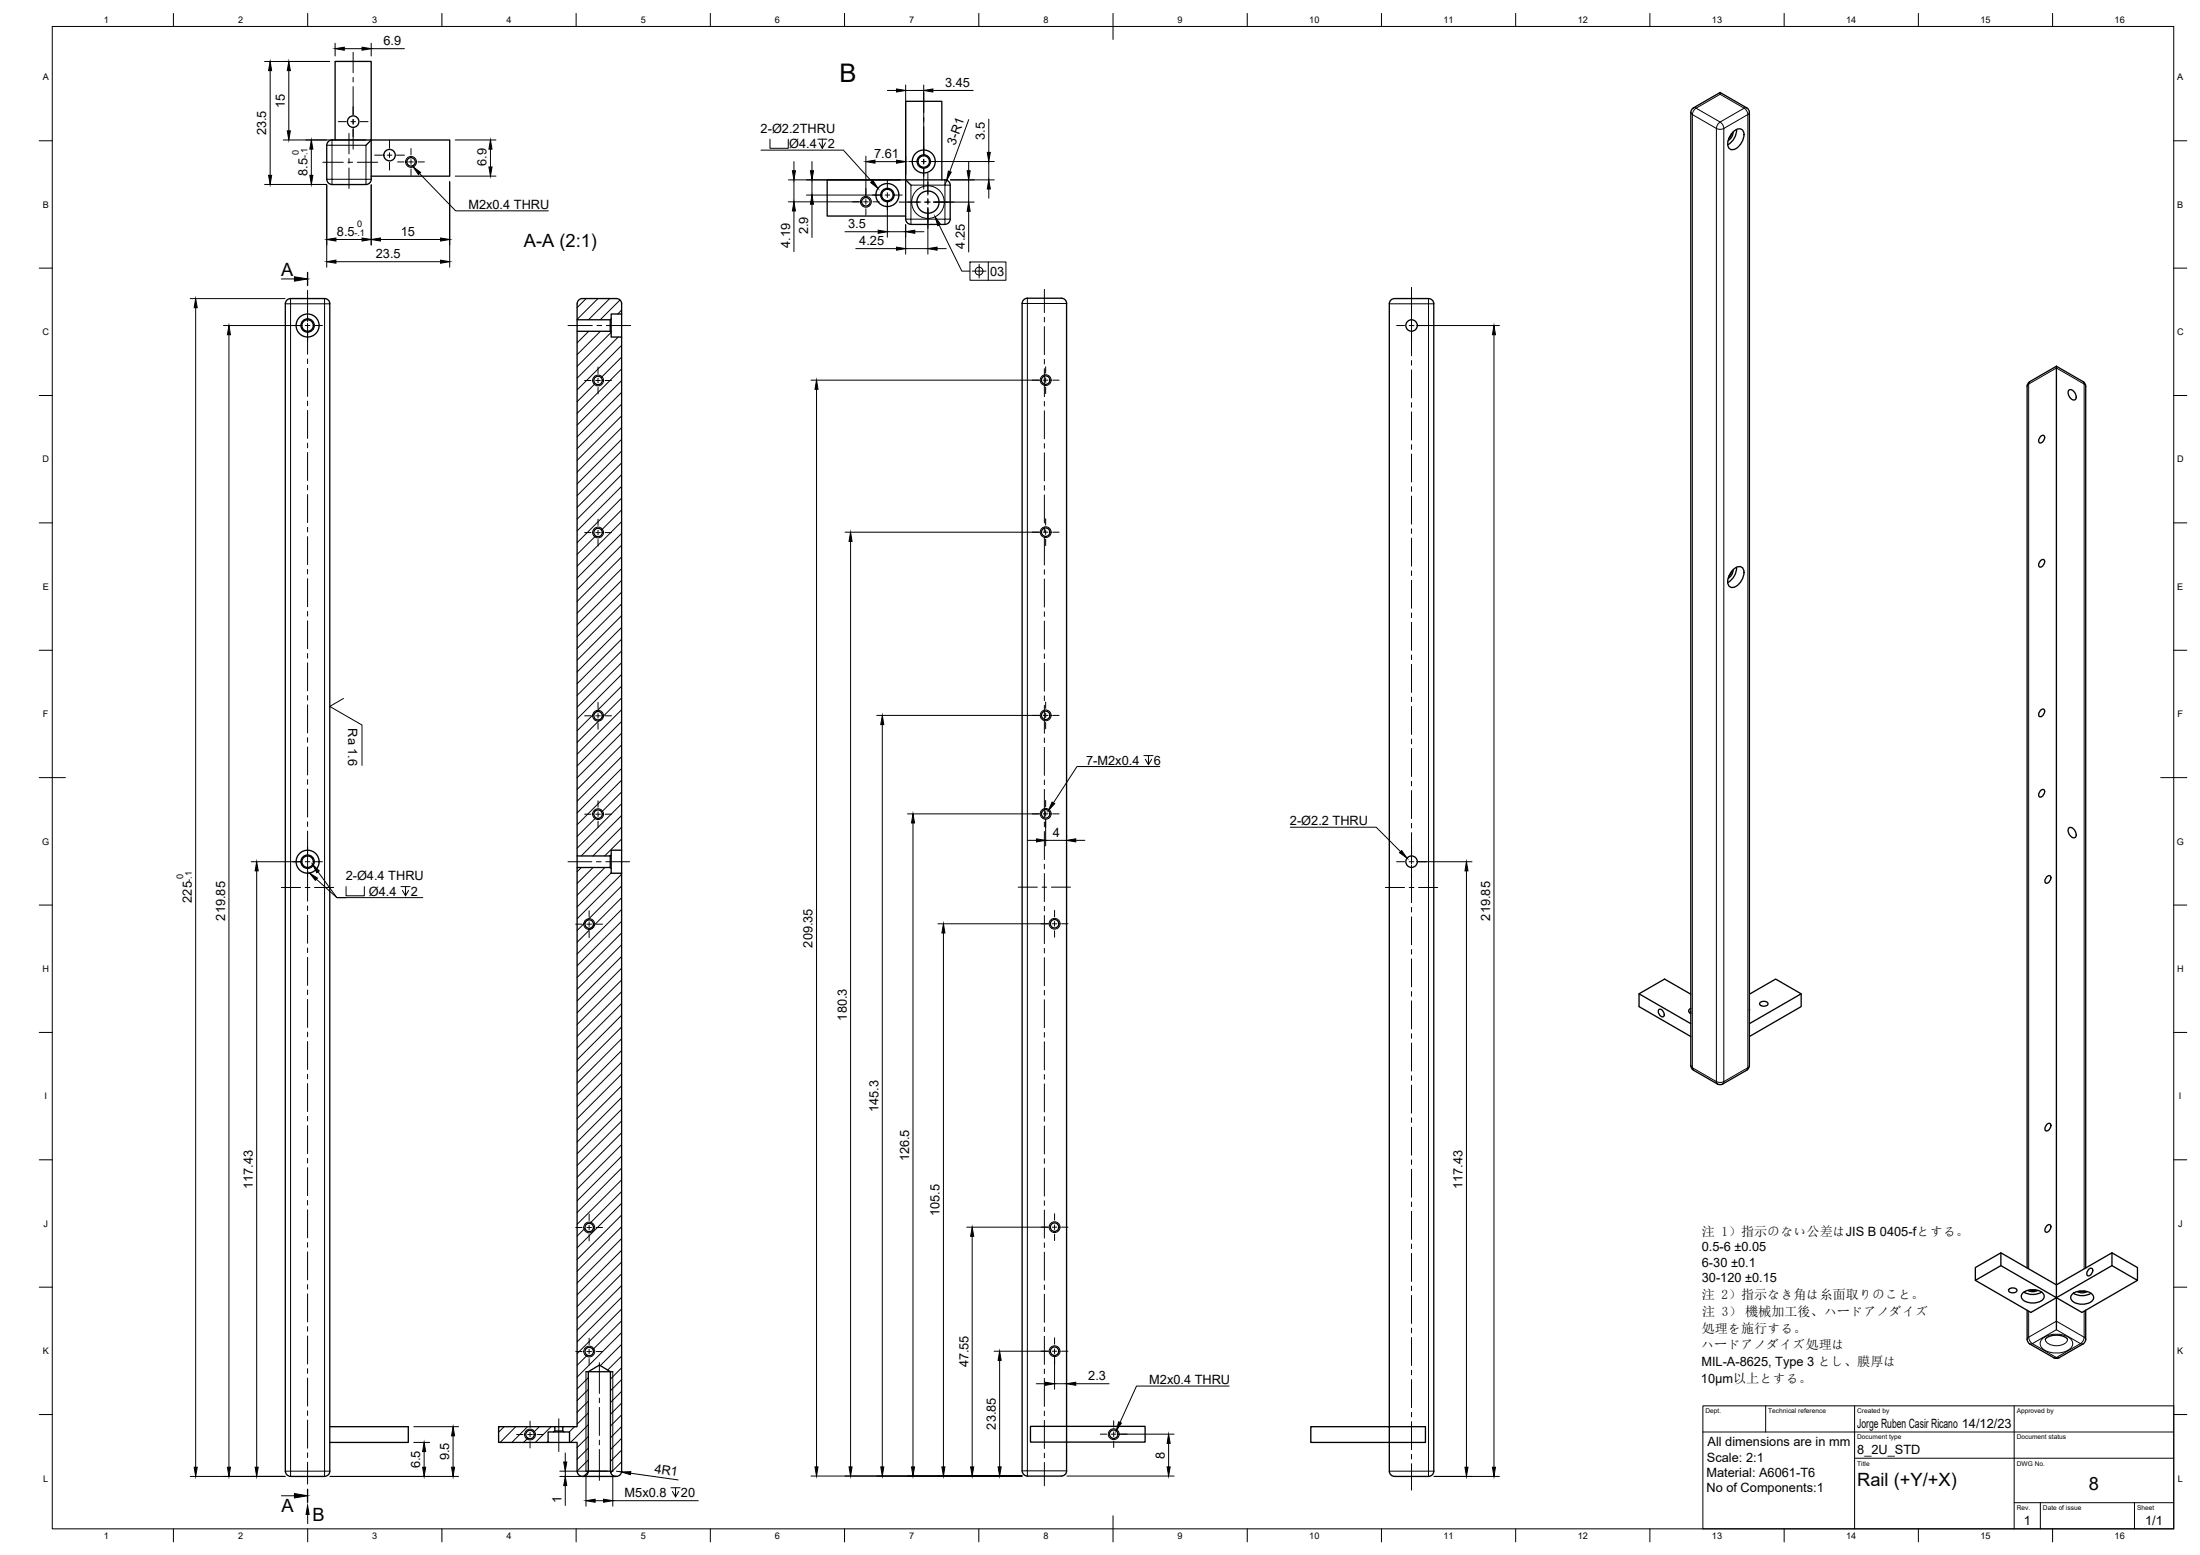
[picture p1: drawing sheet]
<svg xmlns="http://www.w3.org/2000/svg" width="841mm" height="594mm" viewBox="0 0 841 594" stroke-linecap="round" stroke-linejoin="round" font-family="sans-serif">
<!-- layer: Visible -->
<g fill="none" stroke="#000" stroke-width=".51">
<path d="M657.6 35.3v.7M657.6 35.3l-10.2 5.9-.8 .9-.2 .9M657.6 35.3l10.2 5.9 .8 .9 .2 .9M128.1 53.5v-30h13.8v45l-.6 1.4-1.4 .6M141.9 53.5h-15l-1.4 .6-.6 1.4v13l.6 1.4 1.4 .6M141.9 53.5l-2 2M141.9 53.5h30v13.8h-30M646.4 43v364.1l.2 .8 .8 .9 9.2 5.3 1.2 .3 10-5.6 .8-.9 .2-.8v-364.1M662 51l-1.1 1.9M662.4 50.6l.5-.6a2.14 2.14 0 0 1 2.9-.6 2.14 2.14 0 0 1 .8 2.8 5.6 5.6 0 0 1-4.7 5 2.99 2.99 0 0 1-.9-4.5zM662.5 50.4a3.9 3.9 0 0 1-1.9 3.3M663.9 49.5a6.7 6.7 0 0 1-3.4 5.8"/>
<path d="M126.9 70.5h13M346.2 68.7h15l1.5 .6 .5 1.4v13l-.5 1.4-1.5 .6h-13l-1.4-.6-.5-.9-.1-45.5h13.8v30M346.2 68.7h-30v13.8h30M346.2 68.7l2 2M109.1 116.1v445.9l.6 1.5 1.4 .6 13.5-.1 1.2-.9 .3-1.1v-445.9M109.1 116.1l.6-1.5 1.4-.5h13.5l1.2 1 .3 1M220.6 116.1v6.1h12.7M222.6 114.1h13M222.6 114.1l-1.4 .5-.6 1.5M235.6 114.1l1.5 .5 .5 1.5M237.6 116.1v3.9h-4v1.8l-.3 .4M237.6 120v8.8"/>
<path d="M390.7 115.9v446M392.7 113.9h13M392.8 113.9l-1.5 .6-.5 1.4M405.8 113.9l1.4 .6 .6 1.4M407.7 115.9v429h30v6h-30M531.1 116.1l.6-1.5 1.4-.5h13l1.4 .5 .6 1.5M531.1 116.1v435h-30v-6h43.8v6h-13.8l.1 11.5 .5 .9 1.4 .6 13.5-.1 1.2-.9 .3-1.1v-445.9M220.6 126.6h12.7l.3 .3v1.9h4v196h-4v1.9l-.3 .3h-12.7zM220.6 122.2v4.4M233.3 122.2v4.4M233.6 121.8v5.1M786.1 139.9v351"/>
<path d="M786.1 139.9l10.2 5.9 .9 .9 .1 .8v336.9M786.1 139.9l-10.1 5.9-.7 .6-.3 1.1M774.9 147.5v336.9M790.8 149.2a1.87 1.87 0 0 1 2.7 1.5l.2 .5a1.11 1.11 0 0 1-.5 1.5 1.11 1.11 0 0 1-1.5-.4l-1.1-1.8zM780.1 166.7l.4-.3a.71 .71 0 0 1 .8 0 .71 .71 0 0 1 .3 .7 1.77 1.77 0 0 1-2 2l-.2-1.1zM662 218.3l-1.1 1.9M662.4 217.8l.5-.5a2.14 2.14 0 0 1 2.9-.6 2.14 2.14 0 0 1 .8 2.7 5.6 5.6 0 0 1-4.7 5 2.99 2.99 0 0 1-.9-4.5zM662.5 217.7a3.9 3.9 0 0 1-1.9 3.3M663.9 216.7a6.7 6.7 0 0 1-3.4 5.9M780.1 214.2l.4-.3a.71 .71 0 0 1 .8-.1 .71 .71 0 0 1 .3 .7 1.77 1.77 0 0 1-2 2l-.2-1.1zM780.1 271.3l.4-.3a.71 .71 0 0 1 .8 0 .71 .71 0 0 1 .3 .7 1.77 1.77 0 0 1-2 2l-.2-1.1zM780.1 302l.4-.3a.71 .71 0 0 1 .8 0 .71 .71 0 0 1 .3 .7 1.77 1.77 0 0 1-2 2l-.2-1.1z"/>
<path d="M790.8 316.4a1.87 1.87 0 0 1 2.7 1.6l.2 .5a1.11 1.11 0 0 1-.5 1.5 1.11 1.11 0 0 1-1.5-.4l-1.1-1.9zM220.6 327v4.4M233.3 327v4.4M233.6 326.7v5.1M237.6 324.8v8.8M782.5 334.9l.4-.2a.71 .71 0 0 1 .8-.1 .71 .71 0 0 1 .3 .7 1.77 1.77 0 0 1-2 2l-.2-1.1zM626.6 379.7l19.8 11.4M646.4 379.8l-10.1-5.7-9.7 5.6v4.9l19.8 11.4M668.8 379.8l10-5.7 9.8 5.6v4.9l-19.8 11.4M688.6 379.7l-19.8 11.4M634.1 385.7a1.72 1.72 0 0 1 1.8 .8 1.72 1.72 0 0 1-.2 2 2 2 0 0 1-1.6-2.8zM646.1 386.7l.3-.1-.5 .3"/>
<path d="M646.4 385.2a1.02 1.02 0 0 0-.9 1 1.02 1.02 0 0 0 .9 1M668.8 385.5v.6M672.8 383.1a1.89 1.89 0 0 1 3.1 .5 1.83 1.83 0 0 1-3.2-.3zM782.5 429.6l.4-.3a.71 .71 0 0 1 .8-.1 .71 .71 0 0 1 .3 .8 1.77 1.77 0 0 1-2 1.9l-.2-1.1zM764.9 478.6l-9.8 5.7v4.9l21.3 12.2 31-17.9M782.5 468.3l.4-.3a.71 .71 0 0 1 .8-.1 .71 .71 0 0 1 .3 .8 1.77 1.77 0 0 1-2 1.9l-.2-1.1zM807.4 478.6l-21.3 12.3M755.1 489.2l9.8-5.7v-4.9l21.2 12.3M764.9 483.5l21.2 12.3v-4.9M768 492.6a1.89 1.89 0 0 1 3 .5 1.83 1.83 0 0 1-3.2-.3zM773.4 493.9a6.2 6.2 0 0 1 7.8 .4 2.05 2.05 0 0 1-1.7 3.1 5.6 5.6 0 0 1-6.7-1.7 1.74 1.74 0 0 1 .6-1.8zM773.7 493.6a6.7 6.7 0 0 0 6.7 0"/>
<path d="M775.2 493a3.9 3.9 0 0 0 3.8 0M776 492.8h2.2M792.3 494.3a6.2 6.2 0 0 1 7.8 .5 2.05 2.05 0 0 1-1.7 3.1 5.6 5.6 0 0 1-6.7-1.7 1.74 1.74 0 0 1 .6-1.9zM792.6 494.1a6.7 6.7 0 0 0 6.7 0M794.1 493.4a3.9 3.9 0 0 0 3.8 0M794.9 493.3h2.2M798.5 484.9l.4-.3a.71 .71 0 0 1 .8 0 .71 .71 0 0 1 .3 .7 1.77 1.77 0 0 1-2 2l-.2-1.1zM817.1 489.2v-4.9l-9.7-5.7v4.9l9.7 5.7-21.2 12.2-9.8-5.6v12.2M774.9 500.6v11.1M781.9 511.7l.6-.7 1.1-.5 2.3-.4 2.8 .4 1 .5 .7 .7M797.3 500.6l-.1 11.9-.9 .9-9.2 5.3-1.2 .3-.8-.3-9.2-5.3-.8-.9-.1-.8M224 524.1h10.3"/>
<path d="M126.1 545.1h30v6h-30M190.6 545.1h21.5v1.6l-.5 .4h-2.1v4h-18.9zM209.5 551.1h8.2M211.6 547.1h4M212.1 546.7h3M212.1 545.1h3M393.9 544.9h13.8v6h-13.8zM407.7 550.9v11M220.6 562.1v-11h-2.9v-4h-2.1l-.5-.4v-1.6h5.5v-213.7h12.7l.3 .4v1.8h4v228.4l-.5 1.5-1.5 .5M220.6 562l.6 1.5 1.4 .5M222.6 564.1h.3M222.9 564.1h12.5"/>
<path d="M222.9 564l1.4-.5 .6-1.4v-38l4.2-2.6 4.3 2.6v38l.6 1.4 1.4 .5M224 562.1h10.3M235.4 564.1h.2M390.8 561.9l.5 1.4 1.5 .6M392.7 563.9h13M407.8 561.9l-.6 1.4-1.4 .6"/>
<circle cx="135" cy="46.5" r="2.19"/>
<circle cx="148.9" cy="59.3" r="2.19"/>
<circle cx="157.1" cy="61.9" r="1.62"/>
<circle cx="331" cy="77.1" r="1.62"/>
<circle cx="339.2" cy="74.5" r="2.55"/>
<circle cx="339.2" cy="74.5" r="2.19"/>
<circle cx="339.2" cy="74.5" r="4.4"/>
<circle cx="353.1" cy="61.7" r="2.55"/>
<circle cx="353.1" cy="61.7" r="2.19"/>
<circle cx="353.1" cy="61.7" r="4.4"/>
<circle cx="354.7" cy="77.2" r="4.2"/>
<circle cx="117.6" cy="124.4" r="4.4"/>
<circle cx="117.6" cy="124.4" r="2.19"/>
<circle cx="117.6" cy="124.4" r="2.55"/>
<circle cx="539.6" cy="124.4" r="2.19"/>
<circle cx="228.6" cy="145.4" r="1.62"/>
<circle cx="399.7" cy="145.2" r="1.62"/>
<circle cx="228.6" cy="203.4" r="1.62"/>
<circle cx="399.7" cy="203.3" r="1.62"/>
<circle cx="228.6" cy="273.4" r="1.62"/>
<circle cx="399.7" cy="273.3" r="1.62"/>
<circle cx="228.6" cy="311" r="1.62"/>
<circle cx="399.7" cy="310.9" r="1.62"/>
<circle cx="117.6" cy="329.2" r="4.4"/>
<circle cx="117.6" cy="329.2" r="2.19"/>
<circle cx="117.6" cy="329.2" r="2.55"/>
<circle cx="539.6" cy="329.2" r="2.19"/>
<circle cx="225.2" cy="353" r="1.62"/>
<circle cx="403.2" cy="352.9" r="1.62"/>
<circle cx="225.2" cy="469" r="1.62"/>
<circle cx="403.2" cy="468.8" r="1.62"/>
<circle cx="225.2" cy="516.3" r="1.62"/>
<circle cx="403.2" cy="516.2" r="1.62"/>
<circle cx="202.6" cy="548.1" r="1.62"/>
<circle cx="425.8" cy="547.9" r="1.62"/>
</g>
<!-- layer: Visible Narrow -->
<g fill="none" stroke="#000" stroke-width=".38">
<path d="M126.9 53.5v2h-2M647 43.8l9.1 5.3v364.1l-9.1-5.3zM647.4 41.2l1 .1M648.4 41.3l9.2-5.3 9.1 5.3M648.4 41.3l9.2 5.3M648.4 41.3l-1 1.1-.4 1.4-.6-.8M657.6 46.6l1 1.1 .4 1.4-1.4 .3-1.4-.3M657.6 46.6l-1 1.1-.4 1.4M666.7 41.3l-9.1 5.3M666.8 41.3l1 1.1 .4 1.4M667.8 41.2l-1 .1M668.2 43.8l-9.2 5.3v364.1"/>
<path d="M668.2 43.8v364.1M668.8 43l-.6 .8M124.9 68.5h2v-13h13v13h-13v2M141.9 68.5h-2v2M361.2 68.7v2h2M346.2 83.7h2v2M363.2 83.7h-2v-13h-13v13h13v2M111.1 114.1v2h-2M124.1 114.1v448h2M126.1 116.1h-15v446h-2M392.7 113.9v2h-2M407.7 115.9h-15v446h-2"/>
<path d="M531.1 116.1h17M546.1 114.1v448h2M775.5 146.7l10.6-6.1 10.6 6.1M775.5 146.7v338.1M775.5 146.7l-.5 .8M776 145.8l-.5 .9M796.3 145.8l.4 .9M796.7 146.7v338.1M796.7 146.7l.6 .8M646.4 407.1l1 1.7M659 413.2l-.4 .9M659 413.2l-1.4 .3-1.4-.3 .4 .9"/>
<path d="M668.2 407.9l-9.2 5.3M668.2 407.9l-.4 .9M668.8 407.1l-.6 .8M775.5 510.9l10.6-6.1 10.6 6.1M775.5 500.9v10M775.5 510.9l-.5 .8M775.5 510.9l.5 1.4 1 1M776.9 513.3l9.2-5.3 9.2 5.3M776.9 513.3l9.2 5.3 9.2-5.3M777 513.3l-1 .1M781 511.3a8.9 8.9 0 0 1 10.8 .5 2.86 2.86 0 0 1-2 4.4 9 9 0 0 1-9.3-1.4 2.4 2.4 0 0 1 .5-3.5zM781.9 511.7a3.7 3.7 0 0 0 4.2 2.4 3.7 3.7 0 0 0 4.3-2.4"/>
<path d="M785.1 518.7h2M795.3 513.3l1 .1M796.7 500.9v10M796.7 510.9l-.4 1.4-1 1M796.7 510.9l.6 .8M224 524.1v38M234.3 524.1v38M111.1 564.1v-2h13v2M407.7 561.9h-15v2M531.1 562.1h15v2"/>
<circle cx="157.1" cy="61.9" r="2.09"/>
<circle cx="331" cy="77.1" r="2.09"/>
<circle cx="354.7" cy="77.2" r="6.2"/>
<circle cx="228.6" cy="145.4" r="2.07"/>
<circle cx="399.8" cy="145.2" r="2.07"/>
<circle cx="228.6" cy="203.4" r="2.07"/>
<circle cx="399.8" cy="203.3" r="2.07"/>
<circle cx="228.6" cy="273.4" r="2.07"/>
<circle cx="399.8" cy="273.3" r="2.07"/>
<circle cx="228.6" cy="311" r="2.07"/>
<circle cx="399.8" cy="310.9" r="2.07"/>
<circle cx="225.2" cy="353" r="2.07"/>
<circle cx="403.2" cy="352.9" r="2.07"/>
<circle cx="225.2" cy="469" r="2.07"/>
<circle cx="403.2" cy="468.8" r="2.07"/>
<circle cx="225.2" cy="516.3" r="2.07"/>
<circle cx="403.2" cy="516.2" r="2.07"/>
<circle cx="202.6" cy="548.1" r="2.07"/>
<circle cx="425.8" cy="547.9" r="2.07"/>
</g>
<!-- layer: BORDER -->
<g fill="none" stroke="#000" stroke-width=".38">
<path d="M20 10.1h811v574h-811zM66.3 5.1v5M117.6 5.1v5M168.9 5.1v5M220.2 5.1v5M271.5 5.1v5M322.9 5.1v5M374.2 5.1v5M425.5 5.1v10M476.8 5.1v5M528.1 5.1v5M579.4 5.1v5"/>
<path d="M630.7 5.1v5M682.1 5.1v5M733.4 5.1v5M784.7 5.1v5M15 53.8h5M831 53.8h5M15 102.4h5M831 102.4h5M15 151.1h5M831 151.1h5M15 199.8h5M831 199.8h5"/>
<path d="M15 248.4h5M831 248.4h5M15 297.1h10M826 297.1h10M15 345.8h5M831 345.8h5M15 394.4h5M831 394.4h5M15 443.1h5M831 443.1h5M15 491.8h5M831 491.8h5"/>
<path d="M15 540.4h5M831 540.4h5M425.5 579.1v10M66.3 584.1v5M117.6 584.1v5M168.9 584.1v5M220.2 584.1v5M271.5 584.1v5M322.9 584.1v5M374.2 584.1v5M476.8 584.1v5M528.1 584.1v5"/>
<path d="M579.4 584.1v5M630.7 584.1v5M682.1 584.1v5M733.4 584.1v5M784.7 584.1v5"/>
</g>
<!-- layer: TITLEBLOCK -->
<path d="M651 537.1h180v47h-180zM675 537.1v10M709 537.1v47M770 537.1v47M651 547.1h180M709 557.1h122M770 574.1h61M780 574.1v10M816 574.1v10" fill="none" stroke="#000" stroke-width=".38"/>
<!-- layer: Smart Centers -->
<g fill="none" stroke="#000" stroke-width=".38">
<path d="M135 20v7.8M135 29.6v1.7M135 33.1v10.8M353.1 35.2v7.8M129.3 46.5h3M133.4 51v7.8M134.1 46.5h1.8M135 45.6v1.8M135 49.2v7.8M137.7 46.5h3M143.2 59.3h3M148 59.3h1.8"/>
<path d="M148.9 53.6v3M148.9 58.4v1.8M151.6 59.3h3M157.1 56.7v2.5M353.1 44.8v1.8M353.1 48.4v10.7M123.4 62h7.8M133 62h1.8M133.4 60.6v1.8M133.4 64.2v7.8M136.6 62h7.8M148.9 62v3"/>
<path d="M152 61.9h2.5M156.2 61.9h1.8M157.1 61v1.8M157.1 64.6v2.4M159.8 61.9h2.4M325.9 77.1h2.4M330.1 77.1h1.8M331 72v2.4M331 76.2v1.8M331 79.8v2.4M333.5 74.5h3M333.7 77.1h2.4"/>
<path d="M338.3 74.5h1.8M339.2 68.8v3M339.2 73.6v1.8M339.2 77.2v3M341.9 74.5h3M343.7 77.2h8.3M347.4 61.7h3M352.2 61.7h1.8M353.1 60.8v1.8M353.1 64.4v7.8M353.3 77.2h2.3M354.7 66.2v8.3"/>
<path d="M354.7 75.8v2.3M354.7 79.4v7.8M355.8 61.7h3M356.9 77.2h7.8M117.6 110.9v12M399.2 110.5v8.9M539.6 109.8v26.1M111.9 124.4h3M116.7 124.4h1.8M117.6 123.5v11.9M117.6 137.2v1.7M120.2 124.4h3.1"/>
<path d="M217.1 124.4h9.3M228.2 124.4h1.8M231.8 124.4h9.3M399.2 121.2v1.8M399.2 124.8v10.7M399.2 137.3v1.8M533.9 124.4h3M538.7 124.4h1.8M539.6 137.7v1.8M542.3 124.4h3M117.6 140.7v10.7M117.6 153.2v1.8"/>
<path d="M117.6 156.8v10.7M223.5 145.4h2.4M227.7 145.4h1.8M228.6 140.2v2.5M228.6 144.5v1.8M228.6 148.1v2.4M231.3 145.4h2.4M394.6 145.2h2.5M398.8 145.2h1.8M399.2 140.9v10.7M399.2 153.3v1.8M399.2 156.9v10.7"/>
<path d="M399.7 140.1v2.5M399.7 144.3v1.8M399.7 147.9v2.5M402.4 145.2h2.5M539.6 141.3v10.7M539.6 153.8v1.8M539.6 157.4v10.7M117.6 169.3v1.8M117.6 172.9v10.7M399.2 169.4v1.8M399.2 173v10.7M539.6 169.9v1.8"/>
<path d="M539.6 173.5v10.7M117.6 185.4v1.7M117.6 188.9v10.8M228.6 198.3v2.5M399.2 185.5v1.8M399.2 189.1v10.7M399.7 198.2v2.5M539.6 185.9v1.8M539.6 189.5v10.7M117.6 201.4v1.8M117.6 205v10.7M117.6 217.5v1.8"/>
<path d="M223.5 203.5h2.4M227.7 203.5h1.8M228.6 202.6v1.8M228.6 206.1v2.5M231.3 203.5h2.4M394.6 203.3h2.5M398.8 203.3h1.8M399.2 201.6v1.8M399.2 205.1v10.8M399.2 217.6v1.8M399.7 202.4v1.8M399.7 206v2.4"/>
<path d="M402.4 203.3h2.5M539.6 202v1.8M539.6 205.6v10.7M539.6 218.1v1.8M117.6 221.1v10.7M117.6 233.6v1.8M117.6 237.2v10.7M399.2 221.2v10.7M399.2 233.7v1.8M399.2 237.3v10.7M539.6 221.7v10.7M539.6 234.2v1.8"/>
<path d="M539.6 237.7v10.7M117.6 249.7v1.8M117.6 253.2v10.7M399.2 249.8v1.8M399.2 253.4v10.7M539.6 250.2v1.8M539.6 253.8v10.7M117.6 265.7v1.8M117.6 269.3v10.7M223.5 273.5h2.4M227.7 273.5h1.8M228.6 268.3v2.5"/>
<path d="M228.6 272.6v1.8M228.6 276.1v2.5M231.3 273.5h2.4M394.6 273.3h2.5M398.8 273.3h1.8M399.2 265.9v1.7M399.2 269.4v10.8M399.7 268.2v2.5M399.7 272.4v1.8M399.7 276v2.4M402.4 273.3h2.5M539.6 266.3v1.8"/>
<path d="M539.6 269.9v10.7M117.6 281.8v1.8M117.6 285.4v10.7M117.6 297.9v1.8M399.2 281.9v1.8M399.2 285.5v10.7M399.2 298v1.8M539.6 282.4v1.8M539.6 286v10.7M539.6 298.5v1.7M117.6 301.4v10.8M117.6 314v1.7"/>
<path d="M117.6 317.5v14.3M223.5 311.1h2.4M227.7 311.1h1.8M228.6 305.9v2.5M228.6 310.2v1.7M228.6 313.7v2.5M231.3 311.1h2.4M394.6 310.9h2.5M398.8 310.9h1.8M399.2 301.6v10.7M399.2 314.1v1.8M399.2 317.7v10.7"/>
<path d="M399.7 305.8v2.4M399.7 310v1.8M399.7 313.6v2.5M402.4 310.9h2.5M539.6 302v10.8M539.6 314.5v1.8M539.6 318.1v12M107.6 339.1h7.3M111.9 329.2h3M116.7 329.2h1.8M116.7 339.1h1.8M117.6 331.9v12.4"/>
<path d="M120.2 329.2h3.1M120.2 339.1h7.4M217.1 329.2h9.1M228 329.2h1.8M231.6 329.2h9.1M389.2 338.9h7.4M398.4 338.9h1.7M399.2 330.2v1.7M399.2 333.7v10.7M401.9 338.9h7.3M529.6 339.1h7.3M533.9 329.2h3"/>
<path d="M538.7 329.2h1.8M538.7 339.1h1.8M539.6 330.6v14.3M542.3 329.2h3M542.3 339.1h7.3M117.6 346.1v1.8M117.6 349.7v10.7M220.1 353.1h2.4M224.3 353.1h1.8M225.2 348v2.4M225.2 352.2v1.8M225.2 355.7v2.5"/>
<path d="M227.9 353.1h2.4M398 352.9h2.5M399.2 346.2v1.8M399.2 349.8v10.7M402.3 352.9h1.7M403.1 347.8v2.5M403.1 352v1.8M403.1 355.6v2.4M405.8 352.9h2.5M539.6 346.7v1.8M539.6 350.3v10.7M117.6 362.2v1.8"/>
<path d="M117.6 365.7v10.8M117.6 378.2v1.8M399.2 362.3v1.8M399.2 365.9v10.7M399.2 378.4v1.8M539.6 362.7v1.8M539.6 366.3v10.7M539.6 378.8v1.8M117.6 381.8v10.7M117.6 394.3v1.8M117.6 397.9v10.7M399.2 381.9v10.8"/>
<path d="M399.2 394.5v1.7M399.2 398v10.7M539.6 382.4v10.7M539.6 394.9v1.8M539.6 398.5v10.7M117.6 410.4v1.8M117.6 414v10.7M399.2 410.5v1.8M399.2 414.1v10.7M539.6 411v1.8M539.6 414.5v10.8M117.6 426.5v1.8"/>
<path d="M117.6 430v10.7M399.2 426.6v1.8M399.2 430.2v10.7M539.6 427.1v1.7M539.6 430.6v10.7M117.6 442.5v1.8M117.6 446.1v10.7M117.6 458.6v1.8M399.2 442.7v1.8M399.2 446.2v10.8M399.2 458.7v1.8M539.6 443.1v1.8"/>
<path d="M539.6 446.7v10.7M539.6 459.2v1.8M117.6 462.2v10.7M117.6 474.7v1.8M117.6 478.3v10.7M220.1 469h2.4M224.3 469h1.8M225.2 463.8v2.5M225.2 468.1v1.8M225.2 471.6v2.5M227.9 469h2.4M398 468.8h2.5"/>
<path d="M399.2 462.3v10.7M399.2 474.8v1.8M399.2 478.4v10.7M402.3 468.8h1.7M403.1 463.7v2.4M403.1 467.9v1.8M403.1 471.5v2.5M405.8 468.8h2.5M539.6 462.8v10.7M539.6 475.3v1.7M539.6 478.8v10.8M117.6 490.8v1.7"/>
<path d="M117.6 494.3v10.8M399.2 490.9v1.8M399.2 494.4v10.8M539.6 491.3v1.8M539.6 494.9v10.7M117.6 506.8v1.8M117.6 510.4v10.7M220.1 516.4h2.4M224.3 516.4h1.8M225.2 511.2v2.5M225.2 515.5v1.8M225.2 519v2.5"/>
<path d="M227.9 516.4h2.4M398 516.2h2.5M399.2 507v1.7M399.2 510.5v10.7M402.3 516.2h1.7M403.1 511.1v2.4M403.1 515.3v1.8M403.1 518.9v2.4M405.8 516.2h2.5M539.6 507.4v1.8M539.6 511v10.7M117.6 522.9v1.8"/>
<path d="M117.6 526.5v10.7M117.6 539v1.8M229.1 520.6v11.8M229.1 534.1v1.8M229.1 537.7v10.7M399.2 523v1.8M399.2 526.6v10.7M399.2 539.1v1.8M539.6 523.5v1.8M539.6 527v10.8M539.6 539.6v1.7M117.6 542.5v10.8"/>
<path d="M117.6 555v1.8M117.6 558.6v8.4M197.5 548.1h2.4M201.7 548.1h1.8M202.6 542.9v2.5M202.6 547.2v1.8M202.6 550.7v2.5M205.3 548.1h2.5M213.6 542v12.6M229.1 550.2v1.8M229.1 553.8v11.8M399.2 542.7v10.7"/>
<path d="M399.2 555.2v1.8M399.2 558.8v8.8M420.6 547.9h2.5M424.9 547.9h1.7M425.7 542.8v2.4M425.7 547v1.8M425.7 550.6v2.4M428.4 547.9h2.5M539.6 543.1v10.7M539.6 555.6v1.8M539.6 559.2v10.1"/>
</g>
<!-- layer: FD_Dimensions -->
<g fill="none" stroke="#000" stroke-width=".38">
<path d="M128.1 16.5v4.9M131.6 18.6h6.8M141.9 16.5v4.9M141.9 18.6h12.7M101.2 23.5h24.8M103.3 27v40M110.4 27v23M339.2 34.6h3.5M346.2 32.5v34.1M346.2 34.6h6.9M353.1 32.5v27.1M356.6 34.6h15.4"/>
<path d="M108.3 53.5h31.5M119 57v10M174 53.5h15.6M187.5 57v6.8M331 59.7v15.3M370.3 45.7l-7.2 19.8M378 45.5v12.7M101.2 70.5h23.6M124.9 70.6v31.5M141.9 70.6v23M171.9 69.4v32.7M174 67.3h15.6"/>
<path d="M301.4 68.7h42.7M301.4 77.1h27.5M303.5 61.7v3.5M303.5 68.7v8.4M308.3 74.5h28.8M310.4 61.7v3.5M310.4 68.7v5.8M310.4 78v12.8M334.5 61.8h8.2M339.2 76.6v14M354.7 79.3v17.8M355.2 61.7h24.9"/>
<path d="M356.8 77.2h15.6M361.9 68.8l-.7 1.9M363.3 68.7h16.8M370.3 61.7v3.5M370.3 68.7v8.5M378 61.7v7M378 72.2v3.5M128.4 91.5h10M128.4 100h40M145.4 91.5h23M303.5 80.6v15.5M323 88.5h12.7"/>
<path d="M327.2 95h15.5M339.2 88.5h7M346.2 85.8v11.3M346.2 95h8.5M349.7 88.5h3.5M358.2 95h3.5M370.3 80.7v15.6M72.7 114.1h36.3M74.8 117.6v442.9M85.4 124.4h30.1M87.5 127.9v432.6M541.7 124.4h31.5"/>
<path d="M571.1 127.9v432.6M310 145.2h87.6M312.1 148.7v411.7M323 203.3h74.6M325.2 206.8v353.6M335.2 273.3h62.4M337.3 276.8v283.6M346.9 310.9h50.7M349 314.4v246M399.7 313v10.1M407.7 319v1.1M96 329.2h19.5"/>
<path d="M98.1 332.7v227.8M392.7 321h3.5M399.7 321h8M411.2 321h3.5M541.7 329.2h21M560.6 332.7v227.8M358.6 352.9h42.4M360.7 356.4v204M369.5 468.8h31.5M371.6 472.3v88.1M380 516.2h21M382.1 519.7v40.7"/>
<path d="M403.1 518.3v12.5M396.1 528.7h3.5M403.1 528.7h4.6M411.2 528.7h12.8M158.2 551.1h6.1M158.2 545.1h17.1M162.1 554.6v5.9M173.2 548.6v11.9M216.1 555.1v3.5M427.8 547.9h21M446.7 551.4v9M72.7 564.1h36.3"/>
<path d="M126.2 564.1h49.1M214 564.1h19.3M214 562.1h18.1M216.1 562.1v2M216.1 567.6v7.6M224 564.2v11.2M227.5 573.3h3.2M234.3 564.2v11.2M234.3 573.3h32.6M235.6 562.1l2 .2M241.1 562.8l18.1 2.6M256.5 568.4h3.5"/>
<path d="M258.3 568.4v3.5l-1.3-2.1M259.5 569.8l-1.2 2.1M310 563.9h80.7M407.8 563.9h41M548.2 564.1h25"/>
</g>
<g fill="#000" stroke="#000" stroke-width=".38">
<path d="M128.1 18.6l3.5-.6v1.2zM138.4 18l3.5 .6-3.5 .6zM103.3 23.5l.5 3.5h-1.1zM110.4 23.5l.6 3.5h-1.2zM342.7 34l3.5 .6-3.5 .6zM353.1 34.6l3.5-.6v1.2zM109.8 50h1.2l-.6 3.5zM119 53.5l.6 3.5h-1.2zM187.5 53.5l.6 3.5h-1.2zM377.4 58.2h1.2l-.6 3.5zM102.7 67h1.1l-.5 3.5zM118.4 67h1.2l-.6 3.5z"/>
<path d="M186.9 63.8h1.2l-.6 3.5zM302.9 65.2h1.2l-.6 3.5zM309.8 65.2h1.2l-.6 3.5zM310.4 74.5l.6 3.5h-1.2zM331 61.8l3.5-.6v1.1zM342.7 61.2l3.5 .6-3.5 .5zM362.5 65.4l1.1 .4-1.7 3zM369.7 65.2h1.2l-.6 3.5zM378 68.7l.6 3.5h-1.2zM124.9 91.5l3.5-.6v1.2zM124.9 100l3.5-.6v1.2zM138.4 90.9l3.5 .6-3.5 .6z"/>
<path d="M141.9 91.5l3.5-.6v1.2zM168.4 90.9l3.5 .6-3.5 .6zM168.4 99.4l3.5 .6-3.5 .6zM303.5 77.1l.6 3.5h-1.2zM335.7 87.9l3.5 .6-3.5 .6zM342.7 94.4l3.5 .6-3.5 .6zM346.2 88.5l3.5-.6v1.2zM354.7 95l3.5-.6v1.2zM370.3 77.2l.6 3.5h-1.2zM74.8 114.1l.6 3.5h-1.2zM87.5 124.4l.6 3.5h-1.2zM571.1 124.4l.6 3.5h-1.2z"/>
<path d="M312.1 145.2l.6 3.5h-1.1zM325.2 203.3l.5 3.5h-1.1zM337.3 273.3l.6 3.5h-1.2zM349 310.9l.6 3.5h-1.2zM98.1 329.2l.6 3.5h-1.2zM396.2 320.5l3.5 .5-3.5 .6zM407.7 321l3.5-.5v1.1zM560.6 329.2l.6 3.5h-1.2zM360.7 352.9l.5 3.5h-1.1zM371.6 468.8l.6 3.5h-1.1zM382.1 516.2l.6 3.5h-1.1zM399.6 528.1l3.5 .6-3.5 .5z"/>
<path d="M407.7 528.7l3.5-.6v1.1zM162.1 551.1l.6 3.5h-1.1zM173.2 545.1l.6 3.5h-1.2zM215.5 558.6h1.2l-.6 3.5zM446.7 547.9l.6 3.5h-1.1zM74.2 560.5h1.2l-.6 3.6zM86.9 560.5h1.2l-.6 3.6zM97.5 560.5h1.2l-.6 3.6zM161.6 560.5h1.1l-.6 3.6zM172.6 560.5h1.2l-.6 3.6zM216.1 564.1l.6 3.5h-1.2zM224 573.3l3.5-.5v1.1z"/>
<path d="M230.7 572.8l3.6 .5-3.6 .6zM237.6 562.3l3.6-.1-.2 1.2zM311.6 560.4h1.1l-.6 3.5zM324.6 560.4h1.1l-.5 3.5zM336.7 560.4h1.2l-.6 3.5zM348.4 560.4h1.2l-.6 3.5zM360.1 560.4h1.1l-.5 3.5zM371.1 560.4h1.1l-.6 3.5zM381.6 560.4h1.1l-.6 3.5zM446.2 560.4h1.1l-.6 3.5zM560 560.5h1.2l-.6 3.6zM570.5 560.5h1.2l-.6 3.6z"/>
</g>
<!-- layer: Hatching -->
<g fill="none" stroke="#000" stroke-width=".38">
<path d="M224.1 114.1l-3.5 3.4M228.6 114.1l-8 7.9M233.1 114.1l-8.1 8.1M237 114.6l-7.6 7.6M237.6 118.5l-1.5 1.5M225 126.6l-4.4 4.4M229.5 126.6l-8.9 8.9M233.6 127l-13 13M236.3 128.8l-15.7 15.7M237.6 136.5l-7.8 7.8M237.6 132l-17 17M227.5 146.6l-6.9 6.9"/>
<path d="M237.6 158.9l-17 17M237.6 154.4l-17 17M237.6 149.9l-17 17M237.6 145.4l-17 17M237.6 140.9l-17 17M237.6 176.9l-17 17M237.6 172.4l-17 17M237.6 167.9l-17 17M237.6 163.4l-17 17M237.6 199.3l-17 17M237.6 194.8l-7.7 7.7M237.6 190.3l-17 17"/>
<path d="M237.6 185.8l-17 17M237.6 181.3l-17 17M227.7 204.8l-7.1 7M237.6 217.3l-17 17M237.6 212.8l-17 17M237.6 208.3l-17 17M237.6 203.8l-17 17M237.6 239.7l-17 17M237.6 235.2l-17 17M237.6 230.8l-17 16.9M237.6 226.2l-17 17.1M237.6 221.8l-17 17"/>
<path d="M237.6 257.7l-17 17M237.6 253.2l-17 17M237.6 248.7l-17 17M237.6 244.2l-17 17M227.4 272.4l-6.8 6.8M229.4 274.9l-8.8 8.8M237.6 275.6l-17 17M237.6 271.2l-17 17M237.6 266.7l-7.6 7.5M237.6 262.2l-10 10M237.6 298.1l-17 17M237.6 293.6l-17 17"/>
<path d="M237.6 289.1l-17 17M237.6 284.6l-17 17M237.6 280.1l-17 17M227.8 312.4l-7.2 7.2M237.6 316.1l-10.9 10.9M237.6 311.6l-15.4 15.4M237.6 307.1l-17 17M237.6 302.6l-7.6 7.6M222.2 331.4l-1.6 1.7M226.7 331.4l-6.1 6.1M231.2 331.4l-10.6 10.6M233.6 333.5l-13 13"/>
<path d="M237.6 338.5l-13.1 13.1M237.6 334l-17 17M237.6 320.5l-6.5 6.5M223.8 352.4l-3.2 3.1M237.6 356.5l-17 17M237.6 352l-17 17M237.6 347.5l-17 17M237.6 343l-17 17M237.6 378.9l-17 17M237.6 374.4l-17 17M237.6 369.9l-17 17M237.6 365.4l-17 17"/>
<path d="M237.6 360.9l-17 17M237.6 396.9l-17 17M237.6 392.4l-17 17M237.6 387.9l-17 17M237.6 383.4l-17 17M237.6 419.3l-17 17M237.6 414.8l-17 17M237.6 410.4l-17 16.9M237.6 405.8l-17 17.1M237.6 401.4l-17 17M237.6 437.3l-17 17M237.6 432.8l-17 17"/>
<path d="M237.6 428.3l-17 17M237.6 423.8l-17 17M237.6 459.7l-17 17M237.6 455.2l-12.1 12.2M237.6 450.8l-17 17M237.6 446.3l-17 17M237.6 441.8l-17 17M223.6 469.2l-3 3M237.6 477.7l-17 17M237.6 473.2l-17 17M237.6 468.7l-17 17M237.6 464.2l-17 17"/>
<path d="M237.6 495.7l-17 16.9M237.6 491.2l-17 17M237.6 486.7l-17 17M237.6 482.2l-17 17M224.5 517.8l-3.9 3.8M237.6 518.1l-5.3 5.3M237.6 513.6l-8.1 8.1M237.6 509.1l-17 17M237.6 504.6l-10.9 11M237.6 500.1l-17 17M224.9 539.8l-4.3 4.3M224.9 535.3l-4.3 4.3"/>
<path d="M224.9 530.8l-4.3 4.3M224.9 526.3l-4.3 4.3M237.6 536.1l-4.2 4.2M237.6 531.6l-4.2 4.2M237.6 527.1l-4.2 4.2M237.6 522.6l-4.2 4.3M192.7 545.1l-2.1 2M197.2 545.1l-6 6M201.7 545.1l-6 6M201.8 549.5l-1.6 1.6M206.2 545.1l-2.2 2.1M209.5 550.7l-.4 .4"/>
<path d="M210.7 545.1l-6 6M215.2 545.1h-.1M219.6 545.1l-2 2M224.9 557.8l-4.3 4.2M224.9 553.3l-4.3 4.2M224.9 548.8l-4.3 4.3M224.9 544.3l-6.8 6.8M237.6 558.5l-4.2 4.2M237.6 554l-4.2 4.3M237.6 549.5l-4.2 4.3M237.6 545l-4.2 4.3M237.6 540.5l-4.2 4.3"/>
<path d="M224.9 562.3l-1.8 1.7"/>
</g>
<!-- layer: Section Lines -->
<path d="M117.6 104.1v5M117.6 569v4.9" fill="none" stroke="#000" stroke-width=".51"/>
<path d="M107.6 106.6h5M107.6 571.5h5" fill="none" stroke="#000" stroke-width=".38"/>
<path d="M112.6 105.7l5 .9-5 .8zM112.6 570.6l5 .9-5 .8z" fill="#000" stroke="#000" stroke-width=".38"/>
<!-- layer: Hole Notes -->
<g fill="none" stroke="#000" stroke-width=".38">
<path d="M290.9 57.4h31.5l10.9 12M294.3 53.2v3.5h7v-3.5M312.6 53.2h3.5M314.4 53.2v3.5l-1.2-2.1M315.6 54.6l-1.2 2.1M160.4 66.3l13.8 14.3h35.4M437.3 288.7h3.5M439 288.7v3.5l-1.2-2.1M440.2 290.1l-1.2 2.1M443.4 292.9h-31.7l-9 13.8M493.2 316h32.9l9.3 9.4M120.9 335.9l7.9 7h32.8"/>
<path d="M132.3 338.7v3.5h7v-3.5M153.3 338.7h3.5M155 338.7v3.5l-1.2-2.1M156.2 340.1l-1.2 2.1M469.9 529.5h-35.4l-6.3 13.9"/>
</g>
<path d="M157.9 63.8l2.9 2.1-.8 .8zM332.8 69.8l.9-.8 1.9 3zM402.2 306.4l1 .7-2.4 2.6zM118.3 333.6l3 1.9-.7 .8zM535 325.8l.8-.8 2.1 2.8zM427.6 543.2l1.1 .5-2 2.9z" fill="#000" stroke="#000" stroke-width=".38"/>
<!-- layer: Leaders -->
<path d="M119.5 330.3l2.5 2.4-.9 .7z" fill="#000" stroke="#000" stroke-width=".38"/>
<path d="M121.6 333.1l7.2 9.8h3.5" fill="none" stroke="#000" stroke-width=".38"/>
<!-- layer: Sketch3 -->
<path d="M117.6 575.1l.6 3.5h-1.2z" fill="#000" stroke="#000" stroke-width=".38"/>
<path d="M117.6 578.6v3.5" fill="none" stroke="#000" stroke-width=".38"/>
<g fill="none" stroke="#000" stroke-width=".38">
<path d="M359 86l8.7 17.6h3.1M370.8 100.1h13.8v7h-13.8zM371.7 103.6h5.2M374.3 101v5.2M377.8 100.1v7M131.3 266.8l-5.2 3.1 12.3 7.1v15.4"/>
<circle cx="374.3" cy="103.6" r="1.49"/>
</g>
<path d="M357.5 82.8l2 2.9-1 .5z" fill="#000" stroke="#000" stroke-width=".38"/>
<text font-size="9.8" x="320.9" y="31.2">B</text>
<g font-size="7">
<text x="200.3" y="94.4">A-A (2:1)</text>
<text x="107.5" y="105.5">A</text>
<text x="710" y="567.6">Rail (+Y/+X)</text>
<text x="798.5" y="569.3">8</text>
<text x="107.6" y="577.7">A</text>
<text x="119.5" y="581.1">B</text>
</g>
<g font-size="5">
<text x="650.6" y="472.2">注 1）指示のない公差はJIS B 0405-fとする。</text>
<text x="650.6" y="496.2">注 2）指示なき角は糸面取りのこと。</text>
<text x="650.8" y="502.7">注 3） 機械加工後、ハードアノダイズ</text>
<text x="650.6" y="509.1">処理を施行する。</text>
<text x="650.2" y="515.5">ハードアノダイズ処理は</text>
</g>
<g font-size="4.9">
<text x="146.6" y="17.1">6.9</text>
<text x="361.3" y="33.1">3.45</text>
<text x="108.9" y="41.4" transform="rotate(-90 108.9 41.4)">15</text>
<text x="101.8" y="51.7" transform="rotate(-90 101.8 51.7)">23.5</text>
<text x="290.8" y="50.7">2-Ø2.2THRU</text>
<text x="376.5" y="53.5" transform="rotate(-90 376.5 53.5)">3.5</text>
<text x="301.7" y="56.7">Ø4.4</text>
<text x="316.4" y="56.7">2</text>
<text x="365.2" y="55.6" transform="rotate(-70 365.2 55.6)">3-R1</text>
<text x="186" y="63.3" transform="rotate(-90 186 63.3)">6.9</text>
<text x="334.2" y="60.3">7.61</text>
<text x="117.6" y="67.1" transform="rotate(-90 117.6 67.1)">8.5</text>
<text x="179" y="79.9">M2x0.4 THRU</text>
<text x="308.9" y="89.5" transform="rotate(-90 308.9 89.5)">2.9</text>
<text x="324.2" y="87.1">3.5</text>
<text x="128.8" y="90">8.5</text>
<text x="153.2" y="90">15</text>
<text x="302" y="94.8" transform="rotate(-90 302 94.8)">4.19</text>
<text x="328.5" y="93.5">4.25</text>
<text x="368.9" y="94.9" transform="rotate(-90 368.9 94.9)">4.25</text>
<text x="143.7" y="98.5">23.5</text>
<text x="378.5" y="105.3">03</text>
<text x="133.1" y="278.2" transform="rotate(90 133.1 278.2)">Ra 1.6</text>
<text x="415.2" y="292.2">7-M2x0.4</text>
<text x="441.1" y="292.2">6</text>
<text x="493.1" y="315.3">2-Ø2.2 THRU</text>
<text x="402.5" y="319.7">4</text>
<text x="132.1" y="336.3">2-Ø4.4 THRU</text>
<text x="73.3" y="344.9" transform="rotate(-90 73.3 344.9)">225</text>
<text x="141" y="342.2">Ø4.4</text>
<text x="157.1" y="342.2">2</text>
<text x="86.1" y="351.7" transform="rotate(-90 86.1 351.7)">219.85</text>
<text x="569.7" y="351.7" transform="rotate(-90 569.7 351.7)">219.85</text>
<text x="310.7" y="362" transform="rotate(-90 310.7 362)">209.35</text>
<text x="323.7" y="389.9" transform="rotate(-90 323.7 389.9)">180.3</text>
<text x="335.8" y="424.9" transform="rotate(-90 335.8 424.9)">145.3</text>
<text x="347.6" y="443.7" transform="rotate(-90 347.6 443.7)">126.5</text>
<text x="96.7" y="454.3" transform="rotate(-90 96.7 454.3)">117.43</text>
<text x="559.1" y="454.3" transform="rotate(-90 559.1 454.3)">117.43</text>
<text x="359.2" y="464.7" transform="rotate(-90 359.2 464.7)">105.5</text>
<text x="650.6" y="478.1">0.5-6 ±0.05</text>
<text x="650.6" y="483.9">6-30 ±0.1</text>
<text x="650.6" y="489.8">30-120 ±0.15</text>
<text x="650.4" y="521.9">MIL-A-8625, Type 3 とし、膜厚は</text>
<text x="370.2" y="522.4" transform="rotate(-90 370.2 522.4)">47.55</text>
<text x="416" y="527.2">2.3</text>
<text x="439.3" y="528.8">M2x0.4 THRU</text>
<text x="650.2" y="528.3">10μm以上とする。</text>
<text x="710" y="545.6">Jorge Ruben Casir Ricano 14/12/23</text>
<text x="380.7" y="546.2" transform="rotate(-90 380.7 546.2)">23.85</text>
<text x="171.7" y="558" transform="rotate(-90 171.7 558)">9.5</text>
<text x="445.3" y="557.3" transform="rotate(-90 445.3 557.3)">8</text>
<text x="652.7" y="552.5">All dimensions are in mm</text>
<text x="710" y="555.6">8_2U_STD</text>
<text x="160.7" y="561" transform="rotate(-90 160.7 561)">6.5</text>
<text x="250.1" y="562.7" transform="rotate(8 250.1 562.7)">4R1</text>
<text x="652.5" y="558.4">Scale: 2:1</text>
<text x="652.4" y="564.3">Material: A6061-T6</text>
<text x="214.7" y="574.3" transform="rotate(-90 214.7 574.3)">1</text>
<text x="238.8" y="571.9">M5x0.8</text>
<text x="260.3" y="571.9">20</text>
<text x="652.4" y="570.2">No of Components:1</text>
<text x="773.6" y="582.7">1</text>
<text x="820.1" y="582.7">1/1</text>
</g>
<g font-size="3.5">
<text x="39.7" y="8.9">1</text>
<text x="91" y="8.9">2</text>
<text x="142.3" y="8.8">3</text>
<text x="193.6" y="8.9">4</text>
<text x="244.9" y="8.8">5</text>
<text x="296.2" y="8.8">6</text>
<text x="347.6" y="8.8">7</text>
<text x="398.9" y="8.8">8</text>
<text x="450.2" y="8.8">9</text>
<text x="500.5" y="8.8">10</text>
<text x="551.8" y="8.9">11</text>
<text x="603.1" y="8.9">12</text>
<text x="654.5" y="8.8">13</text>
<text x="705.8" y="8.9">14</text>
<text x="757.1" y="8.8">15</text>
<text x="808.4" y="8.8">16</text>
<text x="16.3" y="30.7">A</text>
<text x="832.3" y="30.7">A</text>
<text x="114.2" y="59.4" transform="rotate(-90 114.2 59.4)">0</text>
<text x="117.6" y="60.5" transform="rotate(-90 117.6 60.5)">-.1</text>
<text x="16.3" y="79.3">B</text>
<text x="832.3" y="79.3">B</text>
<text x="136.6" y="86.7">0</text>
<text x="135.5" y="90">-.1</text>
<text x="16.2" y="128">C</text>
<text x="832.2" y="128">C</text>
<text x="16.2" y="176.7">D</text>
<text x="832.2" y="176.7">D</text>
<text x="16.3" y="225.4">E</text>
<text x="832.3" y="225.4">E</text>
<text x="16.4" y="274">F</text>
<text x="832.4" y="274">F</text>
<text x="16.1" y="322.7">G</text>
<text x="832.1" y="322.7">G</text>
<text x="70" y="335.7" transform="rotate(-90 70 335.7)">0</text>
<text x="73.3" y="336.8" transform="rotate(-90 73.3 336.8)">-.1</text>
<text x="16.2" y="371.3">H</text>
<text x="832.2" y="371.3">H</text>
<text x="17" y="420">I</text>
<text x="833" y="420">I</text>
<text x="16.6" y="468.7">J</text>
<text x="832.6" y="468.7">J</text>
<text x="16.3" y="517.3">K</text>
<text x="832.3" y="517.3">K</text>
<text x="16.5" y="566">L</text>
<text x="832.5" y="566">L</text>
<text x="39.7" y="587.8">1</text>
<text x="91" y="587.8">2</text>
<text x="142.3" y="587.8">3</text>
<text x="193.6" y="587.8">4</text>
<text x="244.9" y="587.8">5</text>
<text x="296.2" y="587.8">6</text>
<text x="347.6" y="587.8">7</text>
<text x="398.9" y="587.8">8</text>
<text x="450.2" y="587.8">9</text>
<text x="500.5" y="587.8">10</text>
<text x="551.8" y="587.8">11</text>
<text x="603.1" y="587.8">12</text>
<text x="654.5" y="587.8">13</text>
<text x="705.8" y="587.8">14</text>
<text x="757.1" y="587.8">15</text>
<text x="808.4" y="587.8">16</text>
</g>
<g font-size="2.5">
<text x="652" y="539.9">Dept.</text>
<text x="676" y="539.9">Technical reference</text>
<text x="710" y="539.9">Created by</text>
<text x="771" y="539.9">Approved by</text>
<text x="710" y="549.9">Document type</text>
<text x="771" y="549.9">Document status</text>
<text x="710" y="559.9">Title</text>
<text x="771" y="559.9">DWG No.</text>
<text x="771" y="576.9">Rev.</text>
<text x="781" y="576.9">Date of issue</text>
<text x="817" y="576.9">Sheet</text>
</g>
</svg>
